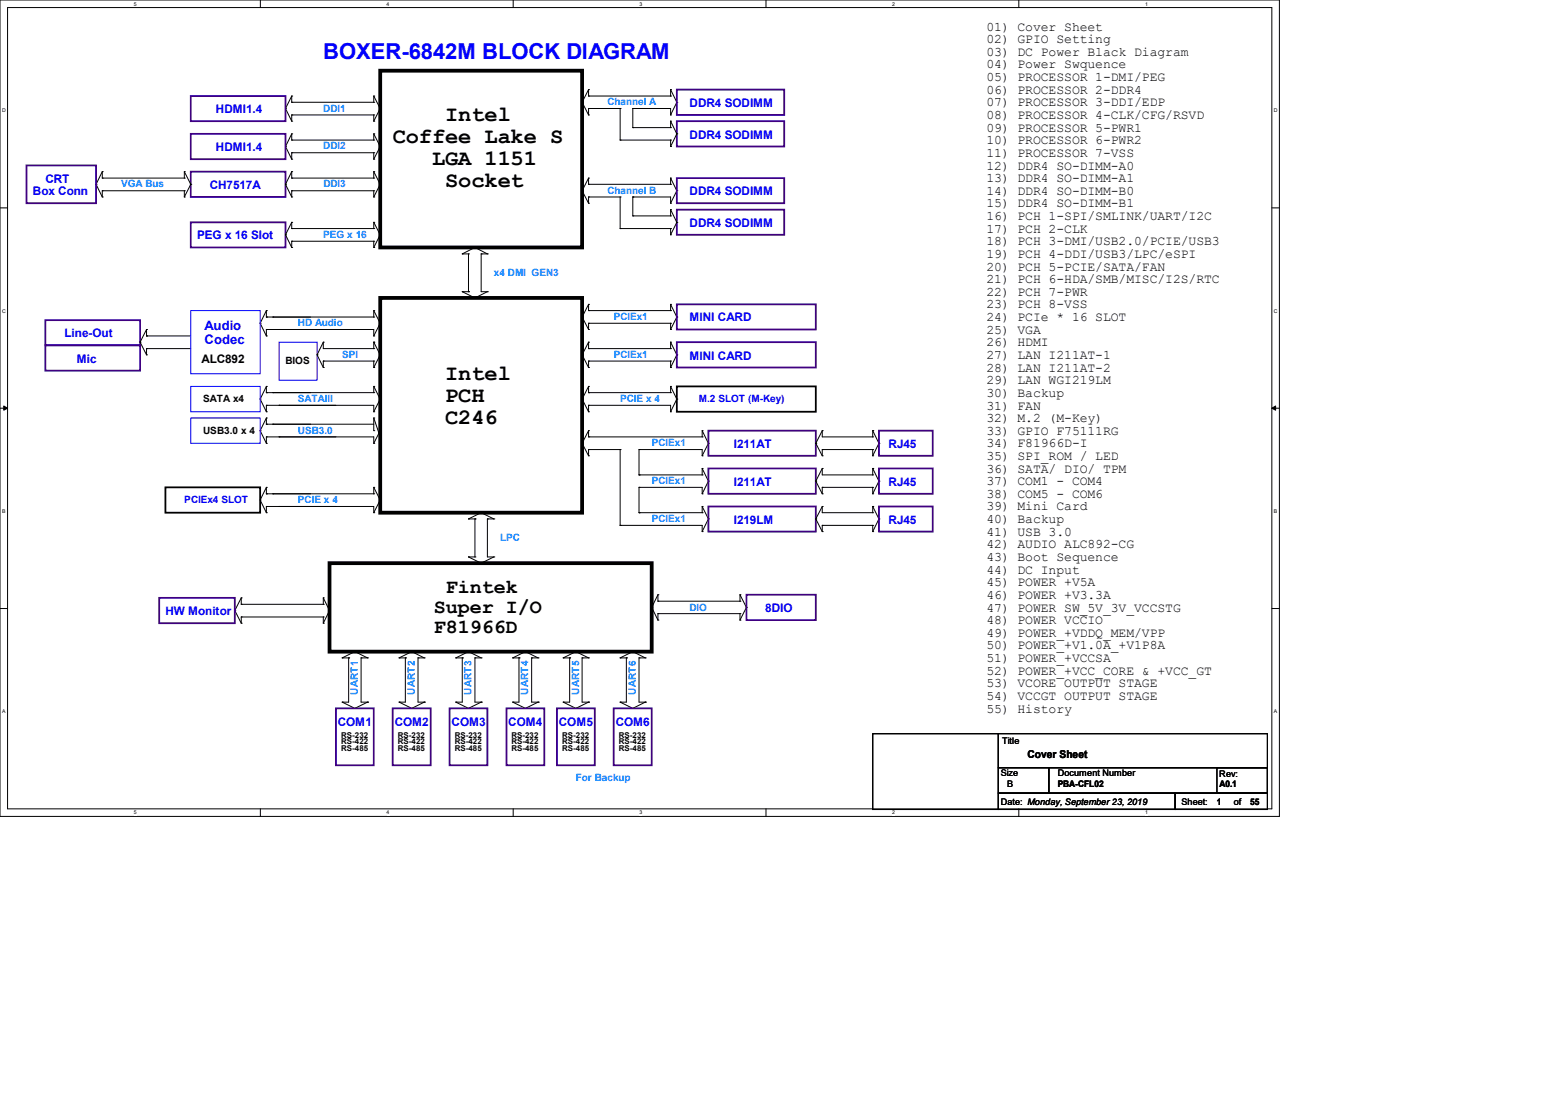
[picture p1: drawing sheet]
<svg xmlns="http://www.w3.org/2000/svg" width="297mm" height="210mm" viewBox="0 0 297 210" stroke-linecap="round" stroke-linejoin="round" font-family="sans-serif">
<path d="M0 0h243.6v155.4h-243.6zM1.4 1.4h240.7v152.6h-240.7z" fill="none" stroke="#000" stroke-width=".19"/>
<g fill="#fff">
<path d="M25.5 .2h.5v1.1h-.5z"/>
<path d="M25.5 154.2h.5v1.1h-.5z"/>
</g>
<path d="M49.6 0v1.4M49.6 154v1.4" fill="none" stroke="#000" stroke-width=".19"/>
<g fill="#fff">
<path d="M73.6 .2h.6v1.1h-.6z"/>
<path d="M73.6 154.2h.6v1.1h-.6z"/>
</g>
<path d="M97.7 0v1.4M97.7 154v1.4" fill="none" stroke="#000" stroke-width=".19"/>
<g fill="#fff">
<path d="M121.8 .2h.5v1.1h-.5z"/>
<path d="M121.8 154.2h.5v1.1h-.5z"/>
</g>
<path d="M145.8 0v1.4M145.8 154v1.4" fill="none" stroke="#000" stroke-width=".19"/>
<g fill="#fff">
<path d="M169.9 .2h.5v1.1h-.5z"/>
<path d="M169.9 154.2h.5v1.1h-.5z"/>
</g>
<path d="M194 0v1.4M194 154v1.4" fill="none" stroke="#000" stroke-width=".19"/>
<g fill="#fff">
<path d="M218 .2h.6v1.1h-.6z"/>
<path d="M218 154.2h.6v1.1h-.6z"/>
<path d="M.4 20.5h.7v1.1h-.7z"/>
<path d="M242.5 20.5h.7v1.1h-.7z"/>
<path d="M.4 58.6h.7v1.1h-.7z"/>
<path d="M242.5 58.6h.7v1.1h-.7z"/>
</g>
<path d="M0 39.6h1.4M242.1 39.6h1.5" fill="none" stroke="#000" stroke-width=".19"/>
<g fill="#fff">
<path d="M.4 96.8h.6v1.1h-.6z"/>
<path d="M242.5 96.8h.7v1.1h-.7z"/>
</g>
<path d="M0 77.7h1.4M242.1 77.7h1.5" fill="none" stroke="#000" stroke-width=".19"/>
<path d="M.7 77.3l.7 .4-.7 .4zM242.1 77.7l.8-.4v.8z" fill="#000" stroke="#000" stroke-width=".19"/>
<g fill="#fff">
<path d="M.4 134.9h.6v1.1h-.6z"/>
<path d="M242.5 134.9h.7v1.1h-.7z"/>
</g>
<g fill="none" stroke="#000" stroke-width=".19">
<path d="M55.5 18.3h.1M55.5 19.5h.1M55.5 18.3v1.2M55.5 18.3l-1.1 2.4M55.5 19.5h15.7M71.2 19.5h.1M71.2 18.3h.1M71.2 18.3v1.2M71.2 18.3l1.2 2.4M110.8 19.5h.1M110.8 19.5l1.3 2.4M112.1 18.3h.1"/>
<path d="M112.1 17.1h.1M112.1 18.3h15.6M112.1 17.1v1.2M112.1 17.1l-1.3 2.4M127.7 18.3h.1M127.7 17.1h.1M127.7 17.1v1.2M127.7 17.1l1.2 2.4M128.9 19.5h.1M128.9 19.5l-1.2 2.4M18.3 35.1h.1M18.3 35.1l1.2 2.4"/>
<path d="M19.5 36.3h.1M19.5 37.5h.1M19.5 33.9h.1M19.5 32.7h.1M19.5 32.7v1.2M19.5 36.3v1.2M19.5 36.3h15.6M19.5 33.9h15.6M19.5 32.7l-1.2 2.4M35.1 36.3h.1M35.1 33.9h.1M35.1 32.7h.1"/>
<path d="M35.1 37.5h.1M35.1 32.7v1.2M35.1 36.3v1.2M35.1 32.7l1.2 2.4M36.3 35.1h.1M36.3 35.1l-1.2 2.4M54.4 20.7h.1M54.4 27.9h.1M54.4 35.1h.1M54.4 20.7l1.1 2.4M54.4 27.9l1.1 2.4M54.4 35.1l1.1 2.4"/>
<path d="M55.5 21.9h.1M55.5 23.1h.1M55.5 29.1h.1M55.5 30.3h.1M55.5 25.5h.1M55.5 26.7h.1M55.5 36.3h.1M55.5 37.5h.1M55.5 32.7h.1M55.5 33.9h.1M55.5 21.9v1.2M55.5 25.5v1.2"/>
<path d="M55.5 29.1v1.2M55.5 32.7v1.2M55.5 36.3v1.2M55.5 21.9h15.7M55.5 29.1h15.7M55.5 25.5l-1.1 2.4M55.5 26.7h15.7M55.5 36.3h15.7M55.5 33.9h15.7M55.5 32.7l-1.1 2.4M71.2 21.9h.1M71.2 23.1h.1"/>
<path d="M71.2 29.1h.1M71.2 30.3h.1M71.2 26.7h.1M71.2 25.5h.1M71.2 36.3h.1M71.2 37.5h.1M71.2 33.9h.1M71.2 32.7h.1M71.2 21.9v1.2M71.2 25.5v1.2M71.2 29.1v1.2M71.2 32.7v1.2"/>
<path d="M71.2 36.3v1.2M71.2 25.5l1.2 2.4M71.2 32.7l1.2 2.4M72.4 20.7h.1M72.4 27.9h.1M72.4 35.1h.1M72.4 20.7l-1.2 2.4M72.4 27.9l-1.2 2.4M72.4 35.1l-1.2 2.4M110.8 36.3h.1M110.8 36.3l1.3 2.4M112.1 20.7h.1"/>
<path d="M112.1 21.9h.1M112.1 35.1h.1M112.1 33.9h.1M112.1 38.7h.1M112.1 37.5h.1M112.1 20.7v1.2M112.1 33.9v1.2M112.1 37.5v1.2M112.1 35.1h15.6M112.1 33.9l-1.3 2.4M112.1 20.7h6M112.1 37.5h6"/>
<path d="M118.1 20.7h.1M118.1 26.7h.1M118.1 37.5h.1M118.1 20.7v6M118.1 37.5v6M118.1 26.7h9.6M120.5 24.3h.1M120.5 20.7h.1M120.5 37.5h.1M120.5 20.7h7.2v1.2M120.5 37.5h7.2v1.2M120.5 24.3h7.2"/>
<path d="M120.5 20.7v3.6M120.5 37.5v3.6M127.7 21.9h.1M127.7 33.9h.1M127.7 35.1h.1M127.7 38.7h.1M127.7 23.1h.1M127.7 24.3h.1M127.7 27.9h.1M127.7 26.7h.1M127.7 39.9h.1M127.7 23.1v1.2"/>
<path d="M127.7 26.7v1.2M127.7 33.9v1.2M127.7 39.9v1.2M127.7 33.9l1.2 2.4M127.7 23.1l1.2 2.4M127.7 39.9l1.2 2.4M128.9 36.3h.1M128.9 25.5h.1M128.9 36.3l-1.2 2.4M128.9 25.5l-1.2 2.4M50.7 59.1h.1M50.7 59.1v1.3"/>
<path d="M50.7 59.1l-1.2 2.5M54.4 44.7h.1M54.4 44.7l1.1 2.4M55.5 45.9h.1M55.5 47.1h.1M55.5 42.3h.1M55.5 43.5h.1M55.5 42.3v1.2M55.5 45.9v1.2M55.5 43.5h15.7M55.5 45.9h15.7M55.5 42.3l-1.1 2.4"/>
<path d="M71.2 59.1h.1M71.2 45.9h.1M71.2 47.1h.1M71.2 43.5h.1M71.2 42.3h.1M71.2 42.3v1.2M71.2 45.9v1.2M71.2 59.1v1.3M71.2 59.1l1.2 2.5M71.2 42.3l1.2 2.4M72.4 44.7h.1M72.4 44.7l-1.2 2.4"/>
<path d="M88 48.3h.1M88 55.5h.1M88 55.5h1.2M88 48.3h1.2M88 55.5l2.4 1.2M89.2 55.5h.1M89.2 48.3h.1M89.2 48.3v7.2M90.4 56.7h.1M90.4 47.1h.1M90.4 47.1l-2.4 1.2M90.4 47.1l2.4 1.2"/>
<path d="M91.6 48.3h.1M91.6 48.3v7.2h1.2M91.6 48.3h1.2M92.8 55.5h.1M92.8 48.3h.1M92.8 55.5l-2.4 1.2M112.1 59.1h.1M112.1 58h.1M112.1 58v1.1M112.1 59.1h15.6M112.1 58l-1.3 2.4M118.1 43.5h.1"/>
<path d="M118.1 43.5h9.6M120.5 41.1h.1M120.5 41.1h7.2M127.7 59.1h.1M127.7 58h.1M127.7 44.7h.1M127.7 43.5h.1M127.7 41.1h.1M127.7 43.5v1.2M127.7 58v1.1M127.7 58l1.2 2.4M128.9 42.3h.1"/>
<path d="M128.9 42.3l-1.2 2.4M26.7 65.2h.1M26.7 65.2l1.2 2.4M27.9 64h.1M27.9 66.4h.1M27.9 67.6h.1M27.9 62.7h.1M27.9 66.4h8.4M27.9 62.7v1.3M27.9 66.4v1.2M27.9 64h8.4M27.9 62.7l-1.2 2.5"/>
<path d="M49.5 61.6h.1M49.5 76h.1M49.5 61.6l1.2 2.4M49.5 76l1.2 2.4M50.7 62.7h.1M50.7 64h.1M50.7 60.4h.1M50.7 77.2h.1M50.7 78.4h.1M50.7 73.6h.1M50.7 74.8h.1M50.7 79.6h.1"/>
<path d="M50.7 62.7h20.5v1.3M50.7 77.2h20.5v1.2M50.7 60.4h20.5M50.7 62.7v1.3M50.7 73.6v1.2M50.7 77.2v1.2M50.7 79.6v1.2M50.7 74.8h20.5M50.7 73.6l-1.2 2.4M50.7 79.6l-1.2 2.4M51.9 60.4h.1M51.9 74.8h.1"/>
<path d="M53.1 62.7h.1M53.1 77.2h.1M60.4 67.6h.1M60.4 67.6l1.2 2.4M61.6 65.2h.1M61.6 70h.1M61.6 68.7h.1M61.6 65.2v1.2h9.6M61.6 68.7h9.6M61.6 68.7v1.3M61.6 65.2l-1.2 2.4M71.2 66.4h.1"/>
<path d="M71.2 68.7h.1M71.2 70h.1M71.2 65.2h.1M71.2 64h.1M71.2 60.4h.1M71.2 78.4h.1M71.2 74.8h.1M71.2 73.6h.1M71.2 79.6h.1M71.2 65.2v1.2M71.2 68.7v1.3M71.2 73.6v1.2"/>
<path d="M71.2 79.6v2.4M71.2 65.2l1.2 2.4M71.2 73.6l1.2 2.4M71.2 79.6l1.2 3.6M72.4 67.6h.1M72.4 61.6h.1M72.4 76h.1M72.4 67.6l-1.2 2.4M72.4 61.6l-1.2 2.4M72.4 76l-1.2 2.4M110.8 60.4h.1M110.8 67.6h.1"/>
<path d="M110.8 76h.1M110.8 60.4l1.3 2.3M110.8 67.6l1.3 2.4M110.8 76l1.3 2.4M112.1 61.6h.1M112.1 66.4h.1M112.1 65.2h.1M112.1 68.7h.1M112.1 62.7h.1M112.1 70h.1M112.1 77.2h.1M112.1 78.4h.1"/>
<path d="M112.1 73.6h.1M112.1 74.8h.1M112.1 61.6v1.1M112.1 65.2v1.2M112.1 68.7v1.3M112.1 73.6v1.2M112.1 77.2v1.2M112.1 77.2h15.6v1.2M112.1 61.6h15.6M112.1 66.4h15.6M112.1 68.7h15.6M112.1 65.2l-1.3 2.4"/>
<path d="M112.1 74.8h15.6M112.1 73.6l-1.3 2.4M127.7 61.6h.1M127.7 62.7h.1M127.7 68.7h.1M127.7 65.2h.1M127.7 66.4h.1M127.7 70h.1M127.7 74.8h.1M127.7 78.4h.1M127.7 73.6h.1M127.7 61.6v1.1"/>
<path d="M127.7 65.2v1.2M127.7 68.7v1.3M127.7 73.6v1.2M127.7 65.2l1.2 2.4M127.7 73.6l1.2 2.4M128.9 60.4h.1M128.9 67.6h.1M128.9 76h.1M128.9 60.4l-1.2 2.3M128.9 67.6l-1.2 2.4M128.9 76l-1.2 2.4M49.5 82h.1"/>
<path d="M49.5 95.2h.1M49.5 82l1.2 2.4M49.5 95.2l1.2 2.4M50.7 83.2h.1M50.7 84.4h.1M50.7 80.8h.1M50.7 96.4h.1M50.7 97.6h.1M50.7 92.8h.1M50.7 94h.1M50.7 83.2h20.5v1.2M50.7 96.4h20.5v1.2"/>
<path d="M50.7 83.2v1.2M50.7 92.8v1.2M50.7 96.4v1.2M50.7 80.8h20.5M50.7 94h20.5M50.7 92.8l-1.2 2.4M51.9 80.8h.1M51.9 94h.1M53.1 83.2h.1M53.1 96.4h.1M71.2 84.4h.1M71.2 82h.1"/>
<path d="M71.2 97.6h.1M71.2 94h.1M71.2 92.8h.1M71.2 92.8v1.2M71.2 92.8l1.2 2.4M72.4 82h.1M72.4 95.2h.1M72.4 82l-1.2 2.4M72.4 95.2l-1.2 2.4M89.2 98.8h.1M89.2 98.8h1.2M90.4 98.8h.1"/>
<path d="M90.4 98.8v7.2M91.6 97.6h.1M91.6 97.6l-2.4 1.2M91.6 97.6l2.4 1.2M92.8 98.8h.1M92.8 98.8v7.2h1.2M92.8 98.8h1.2M94 98.8h.1M110.8 84.4h.1M110.8 84.4l1.3 2.4M112.1 83.2h.1M112.1 82h.1"/>
<path d="M112.1 85.6h.1M112.1 86.8h.1M112.1 82v1.2M112.1 85.6v1.2M112.1 83.2h21.6M112.1 82l-1.3 2.4M112.1 85.6h6M118.1 85.6h.1M118.1 85.6v14.4M121.7 85.6h.1M121.7 90.4h.1M121.7 97.6h.1"/>
<path d="M121.7 92.8h.1M121.7 85.6v4.8M121.7 92.8v4.8M121.7 85.6h12v1.2M121.7 92.8h12v1.2M121.7 90.4h12M121.7 97.6h12M133.7 82h.1M133.7 83.2h.1M133.7 86.8h.1M133.7 90.4h.1M133.7 89.2h.1"/>
<path d="M133.7 94h.1M133.7 97.6h.1M133.7 96.4h.1M133.7 82l1.2 2.4M133.7 82v1.2M133.7 89.2v1.2M133.7 96.4v1.2M133.7 89.2l1.2 2.4M133.7 96.4l1.2 2.4M134.9 84.4h.1M134.9 91.6h.1M134.9 98.8h.1"/>
<path d="M134.9 84.4l-1.2 2.4M134.9 91.6l-1.2 2.4M134.9 98.8l-1.2 2.4M155.3 84.4h.1M155.3 91.6h.1M155.3 98.8h.1M155.3 84.4l1.2 2.4M155.3 91.6l1.2 2.4M155.3 98.8l1.2 2.4M156.5 82h.1M156.5 86.8h.1M156.5 85.6h.1"/>
<path d="M156.5 89.2h.1M156.5 94h.1M156.5 92.8h.1M156.5 96.4h.1M156.5 82v1.2h9.7M156.5 85.6h9.7M156.5 89.2v1.2h9.7M156.5 96.4v1.2h9.7M156.5 92.8h9.7M156.5 85.6v1.2M156.5 92.8v1.2M156.5 82l-1.2 2.4"/>
<path d="M156.5 89.2l-1.2 2.4M156.5 96.4l-1.2 2.4M166.2 83.2h.1M166.2 85.6h.1M166.2 86.8h.1M166.2 82h.1M166.2 90.4h.1M166.2 92.8h.1M166.2 94h.1M166.2 89.2h.1M166.2 97.6h.1M166.2 96.4h.1"/>
<path d="M166.2 82v1.2M166.2 85.6v1.2M166.2 89.2v1.2M166.2 92.8v1.2M166.2 96.4v1.2M166.2 82l1.1 2.4M166.2 89.2l1.1 2.4M166.2 96.4l1.1 2.4M167.3 84.4h.1M167.3 91.6h.1M167.3 98.8h.1M167.3 84.4l-1.1 2.4"/>
<path d="M167.3 91.6l-1.1 2.4M167.3 98.8l-1.1 2.4M0 115.9h1.4M44.7 116.2h.1M44.7 116.2l1.2 2.5M45.9 115.1h.1M45.9 113.8h.1M45.9 117.5h.1M45.9 118.7h.1M45.9 115.1h15.7M45.9 113.8v1.3M45.9 117.5v1.2"/>
<path d="M45.9 117.5h15.7M45.9 113.8l-1.2 2.4M61.6 117.5h.1M61.6 118.7h.1M61.6 115.1h.1M61.6 113.8h.1M61.6 113.8v1.3M61.6 117.5v1.2M61.6 113.8l1.1 2.4M62.7 116.2h.1M62.7 116.2l-1.1 2.5M89.2 106h.1"/>
<path d="M89.2 106h1.2M89.2 106l2.4 1.2M90.4 106h.1M91.6 107.2h.1M94 106h.1M94 106l-2.4 1.2M118.1 100h.1M118.1 100h15.6v1.2M124.1 115.7h.1M124.1 115.7l1.2 2.4M125.3 114.5h.1M125.3 113.2h.1"/>
<path d="M125.3 116.8h.1M125.3 118.1h.1M125.3 114.5h15.6M125.3 113.2v1.3M125.3 116.8v1.3M125.3 116.8h15.6M125.3 113.2l-1.2 2.5M133.7 101.2h.1M140.9 116.8h.1M140.9 118.1h.1M140.9 114.5h.1M140.9 113.2h.1"/>
<path d="M140.9 113.2v1.3M140.9 116.8v1.3M140.9 113.2l1.2 2.5M142.1 115.7h.1M142.1 115.7l-1.2 2.4M156.5 101.2h.1M156.5 100h.1M156.5 100h9.7M156.5 100v1.2M166.2 100h.1M166.2 101.2h.1M166.2 100v1.2"/>
<path d="M242.1 115.9h1.5M65.2 125.3h.1M65.2 133.7h.1M65.2 125.3h1.2M65.2 133.7l2.4 1.2M66.4 125.3h.1M66.4 125.3v8.4h-1.2M67.6 124.1h.1M67.6 134.9h.1M67.6 124.1l2.4 1.2M67.6 124.1l-2.4 1.2M68.7 125.3h.1"/>
<path d="M68.7 125.3h1.3M68.7 125.3v8.4h1.3M70 125.3h.1M70 133.7h.1M70 133.7l-2.4 1.2M76 125.3h.1M76 133.7h.1M76 125.3h1.2M76 133.7l2.4 1.2M77.2 125.3h.1M77.2 125.3v8.4h-1.2M78.4 124.1h.1"/>
<path d="M78.4 134.9h.1M78.4 124.1l-2.4 1.2M78.4 124.1l2.4 1.2M79.6 125.3h.1M79.6 125.3h1.2M79.6 125.3v8.4h1.2M80.8 125.3h.1M80.8 133.7h.1M80.8 133.7l-2.4 1.2M86.8 125.3h.1M86.8 133.7h.1M86.8 125.3h1.2"/>
<path d="M86.8 133.7l2.4 1.2M88 125.3h.1M88 125.3v8.4h-1.2M89.2 124.1h.1M89.2 134.9h.1M89.2 124.1l2.4 1.2M89.2 124.1l-2.4 1.2M90.4 125.3h.1M90.4 125.3h1.2M90.4 125.3v8.4h1.2M91.6 125.3h.1M91.6 133.7h.1"/>
<path d="M91.6 133.7l-2.4 1.2M97.6 125.3h.1M97.6 133.7h.1M97.6 125.3h1.2M97.6 133.7l2.4 1.2M98.8 125.3h.1M98.8 125.3v8.4h-1.2M100 124.1h.1M100 134.9h.1M100 124.1l-2.4 1.2M100 124.1l2.4 1.2M101.2 125.3h.1"/>
<path d="M101.2 125.3h1.2M101.2 125.3v8.4h1.2M102.4 125.3h.1M102.4 133.7h.1M102.4 133.7l-2.4 1.2M107.2 125.3h.1M107.2 133.7h.1M107.2 125.3h1.3M107.2 133.7l2.4 1.2M108.5 125.3h.1M108.5 125.3v8.4h-1.3M109.6 124.1h.1"/>
<path d="M109.6 134.9h.1M109.6 124.1l2.5 1.2M109.6 124.1l-2.4 1.2M110.8 125.3h.1M110.8 125.3h1.3M110.8 125.3v8.4h1.3M112.1 125.3h.1M112.1 133.7h.1M112.1 133.7l-2.5 1.2M118.1 125.3h.1M118.1 133.7h.1M118.1 125.3h1.2"/>
<path d="M118.1 133.7l2.4 1.2M119.3 125.3h.1M119.3 125.3v8.4h-1.2M120.5 124.1h.1M120.5 134.9h.1M120.5 124.1l-2.4 1.2M120.5 124.1l2.4 1.2M121.7 125.3h.1M121.7 125.3h1.2M121.7 125.3v8.4h1.2M122.9 125.3h.1M122.9 133.7h.1"/>
<path d="M122.9 133.7l-2.4 1.2M166.2 139.7h23.9v14.4h-23.9zM190.1 139.7h51.2v6.5h-51.2zM190.1 146.2h9.6v4.8h-9.6zM190.1 151h33.6v3.1h-33.6zM199.7 146.2h41.6v4.8h-41.6zM223.7 151h17.6v3.1h-17.6zM231.7 146.2h9.6v4.8h-9.6z"/>
</g>
<path d="M72.4 13.5h38.4v33.6h-38.4zM72.4 56.7h38.4v40.9h-38.4zM62.7 107.2h61.4v16.9h-61.4z" fill="none" stroke="#000" stroke-width=".72"/>
<g fill="none" stroke="#400080" stroke-width=".34">
<path d="M36.3 18.3h18.1v4.8h-18.1zM128.9 17.1h20.4v4.8h-20.4zM5 31.5h13.3v7.2h-13.3zM36.3 25.5h18.1v4.8h-18.1zM36.3 32.7h18.1v4.8h-18.1zM128.9 33.9h20.4v4.8h-20.4zM128.9 23.1h20.4v4.8h-20.4zM128.9 39.9h20.4v4.8h-20.4zM36.3 42.3h18.1v4.8h-18.1zM128.9 58h26.4v4.7h-26.4zM8.6 61h18.1v4.7h-18.1zM8.6 65.7h18.1v4.9h-18.1z"/>
<path d="M128.9 65.2h26.4v4.8h-26.4zM134.9 82h20.4v4.8h-20.4zM134.9 89.2h20.4v4.8h-20.4zM134.9 96.4h20.4v4.8h-20.4zM167.3 96.4h10.3v4.8h-10.3zM167.3 82h10.3v4.8h-10.3zM167.3 89.2h10.3v4.8h-10.3zM30.3 113.8h14.4v4.9h-14.4zM142.1 113.2h13.2v4.9h-13.2zM64 134.9h7.2v10.8h-7.2zM74.8 134.9h7.2v10.8h-7.2zM85.6 134.9h7.2v10.8h-7.2z"/>
<path d="M96.4 134.9h7.2v10.8h-7.2zM106 134.9h7.2v10.8h-7.2zM116.8 134.9h7.3v10.8h-7.3z"/>
</g>
<path d="M36.3 59.1h13.2v12.1h-13.2zM36.3 73.6h13.2v4.8h-13.2zM36.3 79.6h13.2v4.8h-13.2zM53.1 65.2h7.3v7.2h-7.3z" fill="none" stroke="#00f" stroke-width=".19"/>
<path d="M128.9 73.6h26.4v4.8h-26.4zM31.5 92.8h18v4.8h-18z" fill="none" stroke="#000" stroke-width=".34"/>
<text font-size="4.2" fill="#00f" x="61.6" y="11.3">BOXER-6842M BLOCK DIAGRAM</text>
<g font-size="4.2">
<text x="84.7" y="23">Intel</text>
<text x="74.8" y="27.2">Coffee Lake S</text>
<text x="82.3" y="31.4">LGA 1151</text>
<text x="84.7" y="35.6">Socket</text>
<text x="84.7" y="72.3">Intel</text>
<text x="84.7" y="76.5">PCH</text>
<text x="84.7" y="80.6">C246</text>
</g>
<g font-size="3.8">
<text x="84.9" y="112.9">Fintek</text>
<text x="82.6" y="116.7">Super I/O</text>
<text x="82.6" y="120.5">F81966D</text>
</g>
<g font-size="2.5">
<text x="187.8" y="5.8">01) Cover Sheet</text>
<text x="187.8" y="10.6">03) DC Power Black Diagram</text>
<text x="187.8" y="8.3">02) GPIO Setting</text>
<text x="187.8" y="15.5">05) PROCESSOR 1-DMI/PEG</text>
<text x="187.8" y="13">04) Power Swquence</text>
<text x="187.8" y="17.9">06) PROCESSOR 2-DDR4</text>
<text x="187.8" y="22.6">08) PROCESSOR 4-CLK/CFG/RSVD</text>
<text x="187.8" y="20.3">07) PROCESSOR 3-DDI/EDP</text>
<text x="187.8" y="29.9">11) PROCESSOR 7-VSS</text>
<text x="187.8" y="27.5">10) PROCESSOR 6-PWR2</text>
<text x="187.8" y="25.1">09) PROCESSOR 5-PWR1</text>
<text x="187.8" y="32.3">12) DDR4 SO-DIMM-A0</text>
<text x="187.8" y="34.7">13) DDR4 SO-DIMM-A1</text>
<text x="187.8" y="41.9">16) PCH 1-SPI/SMLINK/UART/I2C</text>
<text x="187.8" y="37.1">14) DDR4 SO-DIMM-B0</text>
<text x="187.8" y="39.5">15) DDR4 SO-DIMM-B1</text>
<text x="187.8" y="46.7">18) PCH 3-DMI/USB2.0/PCIE/USB3</text>
<text x="187.8" y="44.3">17) PCH 2-CLK</text>
<text x="187.8" y="49.1">19) PCH 4-DDI/USB3/LPC/eSPI</text>
<text x="187.8" y="51.5">20) PCH 5-PCIE/SATA/FAN</text>
<text x="187.8" y="53.9">21) PCH 6-HDA/SMB/MISC/I2S/RTC</text>
<text x="187.8" y="56.3">22) PCH 7-PWR</text>
<text x="187.8" y="58.7">23) PCH 8-VSS</text>
<text x="187.8" y="63.5">25) VGA</text>
<text x="187.8" y="61.1">24) PCIe * 16 SLOT</text>
<text x="187.8" y="66">26) HDMI</text>
<text x="187.8" y="70.7">28) LAN I211AT-2</text>
<text x="187.8" y="68.4">27) LAN I211AT-1</text>
<text x="187.8" y="73.2">29) LAN WGI219LM</text>
<text x="187.8" y="75.6">30) Backup</text>
<text x="187.8" y="78">31) FAN</text>
<text x="187.8" y="80.4">32) M.2 (M-Key)</text>
<text x="187.8" y="82.8">33) GPIO F75111RG</text>
<text x="187.8" y="87.6">35) SPI_ROM / LED</text>
<text x="187.8" y="85.2">34) F81966D-I</text>
<text x="187.8" y="90">36) SATA/ DIO/ TPM</text>
<text x="187.8" y="92.4">37) COM1 - COM4</text>
<text x="187.8" y="94.8">38) COM5 - COM6</text>
<text x="187.8" y="97.2">39) Mini Card</text>
<text x="187.8" y="99.6">40) Backup</text>
<text x="187.8" y="104.4">42) AUDIO ALC892-CG</text>
<text x="187.8" y="102">41) USB 3.0</text>
<text x="187.8" y="106.8">43) Boot Sequence</text>
<text x="187.8" y="111.6">45) POWER +V5A</text>
<text x="187.8" y="109.2">44) DC Input</text>
<text x="187.8" y="118.8">48) POWER VCCIO</text>
<text x="187.8" y="116.5">47) POWER SW_5V_3V_VCCSTG</text>
<text x="187.8" y="114">46) POWER +V3.3A</text>
<text x="187.8" y="121.2">49) POWER_+VDDQ_MEM/VPP</text>
<text x="187.8" y="123.7">50) POWER_+V1.0A_+V1P8A</text>
<text x="187.8" y="126.1">51) POWER_+VCCSA</text>
<text x="187.8" y="130.9">53) VCORE OUTPUT STAGE</text>
<text x="187.8" y="128.5">52) POWER_+VCC_CORE &amp; +VCC_GT</text>
<text x="187.8" y="133.3">54) VCCGT OUTPUT STAGE</text>
<text x="187.8" y="135.7">55) History</text>
</g>
<g font-size="2.5" fill="#00f">
<text x="38.9" y="62.9">Audio</text>
<text x="38.9" y="65.5">Codec</text>
</g>
<g font-size="2.2" fill="#00f">
<text x="41.1" y="21.5">HDMI1.4</text>
<text x="131.3" y="20.4">DDR4 SODIMM</text>
<text x="41.1" y="28.7">HDMI1.4</text>
<text x="131.3" y="26.4">DDR4 SODIMM</text>
<text x="8.6" y="34.8">CRT</text>
<text x="39.9" y="36">CH7517A</text>
<text x="6.3" y="37.2">Box Conn</text>
<text x="131.3" y="37.2">DDR4 SODIMM</text>
<text x="37.5" y="45.6">PEG x 16 Slot</text>
<text x="131.3" y="43.2">DDR4 SODIMM</text>
<text x="12.3" y="64.2">Line-Out</text>
<text x="131.3" y="61.2">MINI CARD</text>
<text x="14.6" y="69">Mic</text>
<text x="131.3" y="68.5">MINI CARD</text>
<text x="139.7" y="85.3">I211AT</text>
<text x="169.2" y="85.3">RJ45</text>
<text x="139.7" y="92.5">I211AT</text>
<text x="169.2" y="92.5">RJ45</text>
<text x="139.7" y="99.7">I219LM</text>
<text x="169.2" y="99.7">RJ45</text>
<text x="31.5" y="117.1">HW Monitor</text>
<text x="145.7" y="116.5">8DIO</text>
<text x="64.3" y="138.3">COM1</text>
<text x="75.1" y="138.3">COM2</text>
<text x="86" y="138.3">COM3</text>
<text x="96.8" y="138.3">COM4</text>
<text x="106.4" y="138.3">COM5</text>
<text x="117.2" y="138.3">COM6</text>
</g>
<text font-size="2.2" x="38.4" y="69">ALC892</text>
<text font-size="2.1" x="195.6" y="144.4">Cover Sheet</text>
<g font-size="1.9" fill="#0080ff">
<text x="61.6" y="21.3">DDI1</text>
<text x="115.7" y="20.1">Channel A</text>
<text x="61.6" y="28.4">DDI2</text>
<text x="23.1" y="35.7">VGA Bus</text>
<text x="61.6" y="35.7">DDI3</text>
<text x="115.7" y="36.9">Channel B</text>
<text x="61.6" y="45.3">PEG x 16</text>
<text x="94" y="52.5">x4 DMI GEN3</text>
<text x="56.7" y="62.1">HD Audio</text>
<text x="116.8" y="60.9">PCIEx1</text>
<text x="65.2" y="68.2">SPI</text>
<text x="116.8" y="68.2">PCIEx1</text>
<text x="56.7" y="76.5">SATAIII</text>
<text x="118.1" y="76.5">PCIE x 4</text>
<text x="56.7" y="82.5">USB3.0</text>
<text x="124.1" y="85">PCIEx1</text>
<text x="56.7" y="95.8">PCIE x 4</text>
<text x="124.1" y="92.2">PCIEx1</text>
<text x="124.1" y="99.4">PCIEx1</text>
<text x="95.2" y="103">LPC</text>
<text x="131.3" y="116.2">DIO</text>
<text x="68.2" y="132.3" transform="rotate(-90 68.2 132.3)">UART1</text>
<text x="79" y="132.3" transform="rotate(-90 79 132.3)">UART2</text>
<text x="89.8" y="132.3" transform="rotate(-90 89.8 132.3)">UART3</text>
<text x="100.6" y="132.3" transform="rotate(-90 100.6 132.3)">UART4</text>
<text x="110.2" y="132.3" transform="rotate(-90 110.2 132.3)">UART5</text>
<text x="121" y="132.3" transform="rotate(-90 121 132.3)">UART6</text>
<text x="109.6" y="148.7">For Backup</text>
</g>
<g font-size="1.9">
<text x="54.4" y="69.3">BIOS</text>
<text x="38.7" y="76.5">SATA x4</text>
<text x="38.7" y="82.5">USB3.0 x 4</text>
</g>
<g font-size="1.9" fill="#00f">
<text x="133.1" y="76.5">M.2 SLOT (M-Key)</text>
<text x="35.1" y="95.8">PCIEx4 SLOT</text>
</g>
<g font-size="1.7">
<text x="190.8" y="141.7">Title</text>
<text x="190.5" y="147.8">Size</text>
<text x="191.8" y="149.9">B</text>
<text x="201.4" y="147.8">Document Number</text>
<text x="201.4" y="149.9">PBA-CFL02</text>
<text x="232.2" y="148">Rev:</text>
<text x="232.2" y="149.9">A0.1</text>
<text x="190.5" y="153.3">Date: Monday, September 23, 2019</text>
<text x="225" y="153.3">Sheet:</text>
<text x="231.7" y="153.3">1</text>
<text x="234.9" y="153.3">of</text>
<text x="238" y="153.3">55</text>
</g>
<g font-size="1.5">
<text x="64.9" y="140.5">RS-232</text>
<text x="64.9" y="141.7">RS-422</text>
<text x="64.9" y="143">RS-485</text>
<text x="75.7" y="140.5">RS-232</text>
<text x="75.7" y="141.7">RS-422</text>
<text x="75.7" y="143">RS-485</text>
<text x="86.6" y="140.5">RS-232</text>
<text x="86.6" y="141.7">RS-422</text>
<text x="86.6" y="143">RS-485</text>
<text x="97.4" y="140.5">RS-232</text>
<text x="97.4" y="141.7">RS-422</text>
<text x="97.4" y="143">RS-485</text>
<text x="107" y="140.5">RS-232</text>
<text x="107" y="141.7">RS-422</text>
<text x="107" y="143">RS-485</text>
<text x="117.8" y="140.5">RS-232</text>
<text x="117.8" y="141.7">RS-422</text>
<text x="117.8" y="143">RS-485</text>
</g>
<g font-size="1">
<text x="25.5" y="1.1">5</text>
<text x="73.6" y="1.1">4</text>
<text x="121.8" y="1.1">3</text>
<text x="169.9" y="1.1">2</text>
<text x="218" y="1.1">1</text>
<text x=".4" y="21.4">D</text>
<text x="242.5" y="21.4">D</text>
<text x=".4" y="59.5">C</text>
<text x="242.5" y="59.5">C</text>
<text x=".4" y="97.7">B</text>
<text x="242.5" y="97.7">B</text>
<text x=".4" y="135.8">A</text>
<text x="242.5" y="135.8">A</text>
<text x="25.5" y="155.1">5</text>
<text x="73.6" y="155.1">4</text>
<text x="121.8" y="155.1">3</text>
<text x="169.9" y="155.1">2</text>
<text x="218" y="155.1">1</text>
</g>
</svg>
